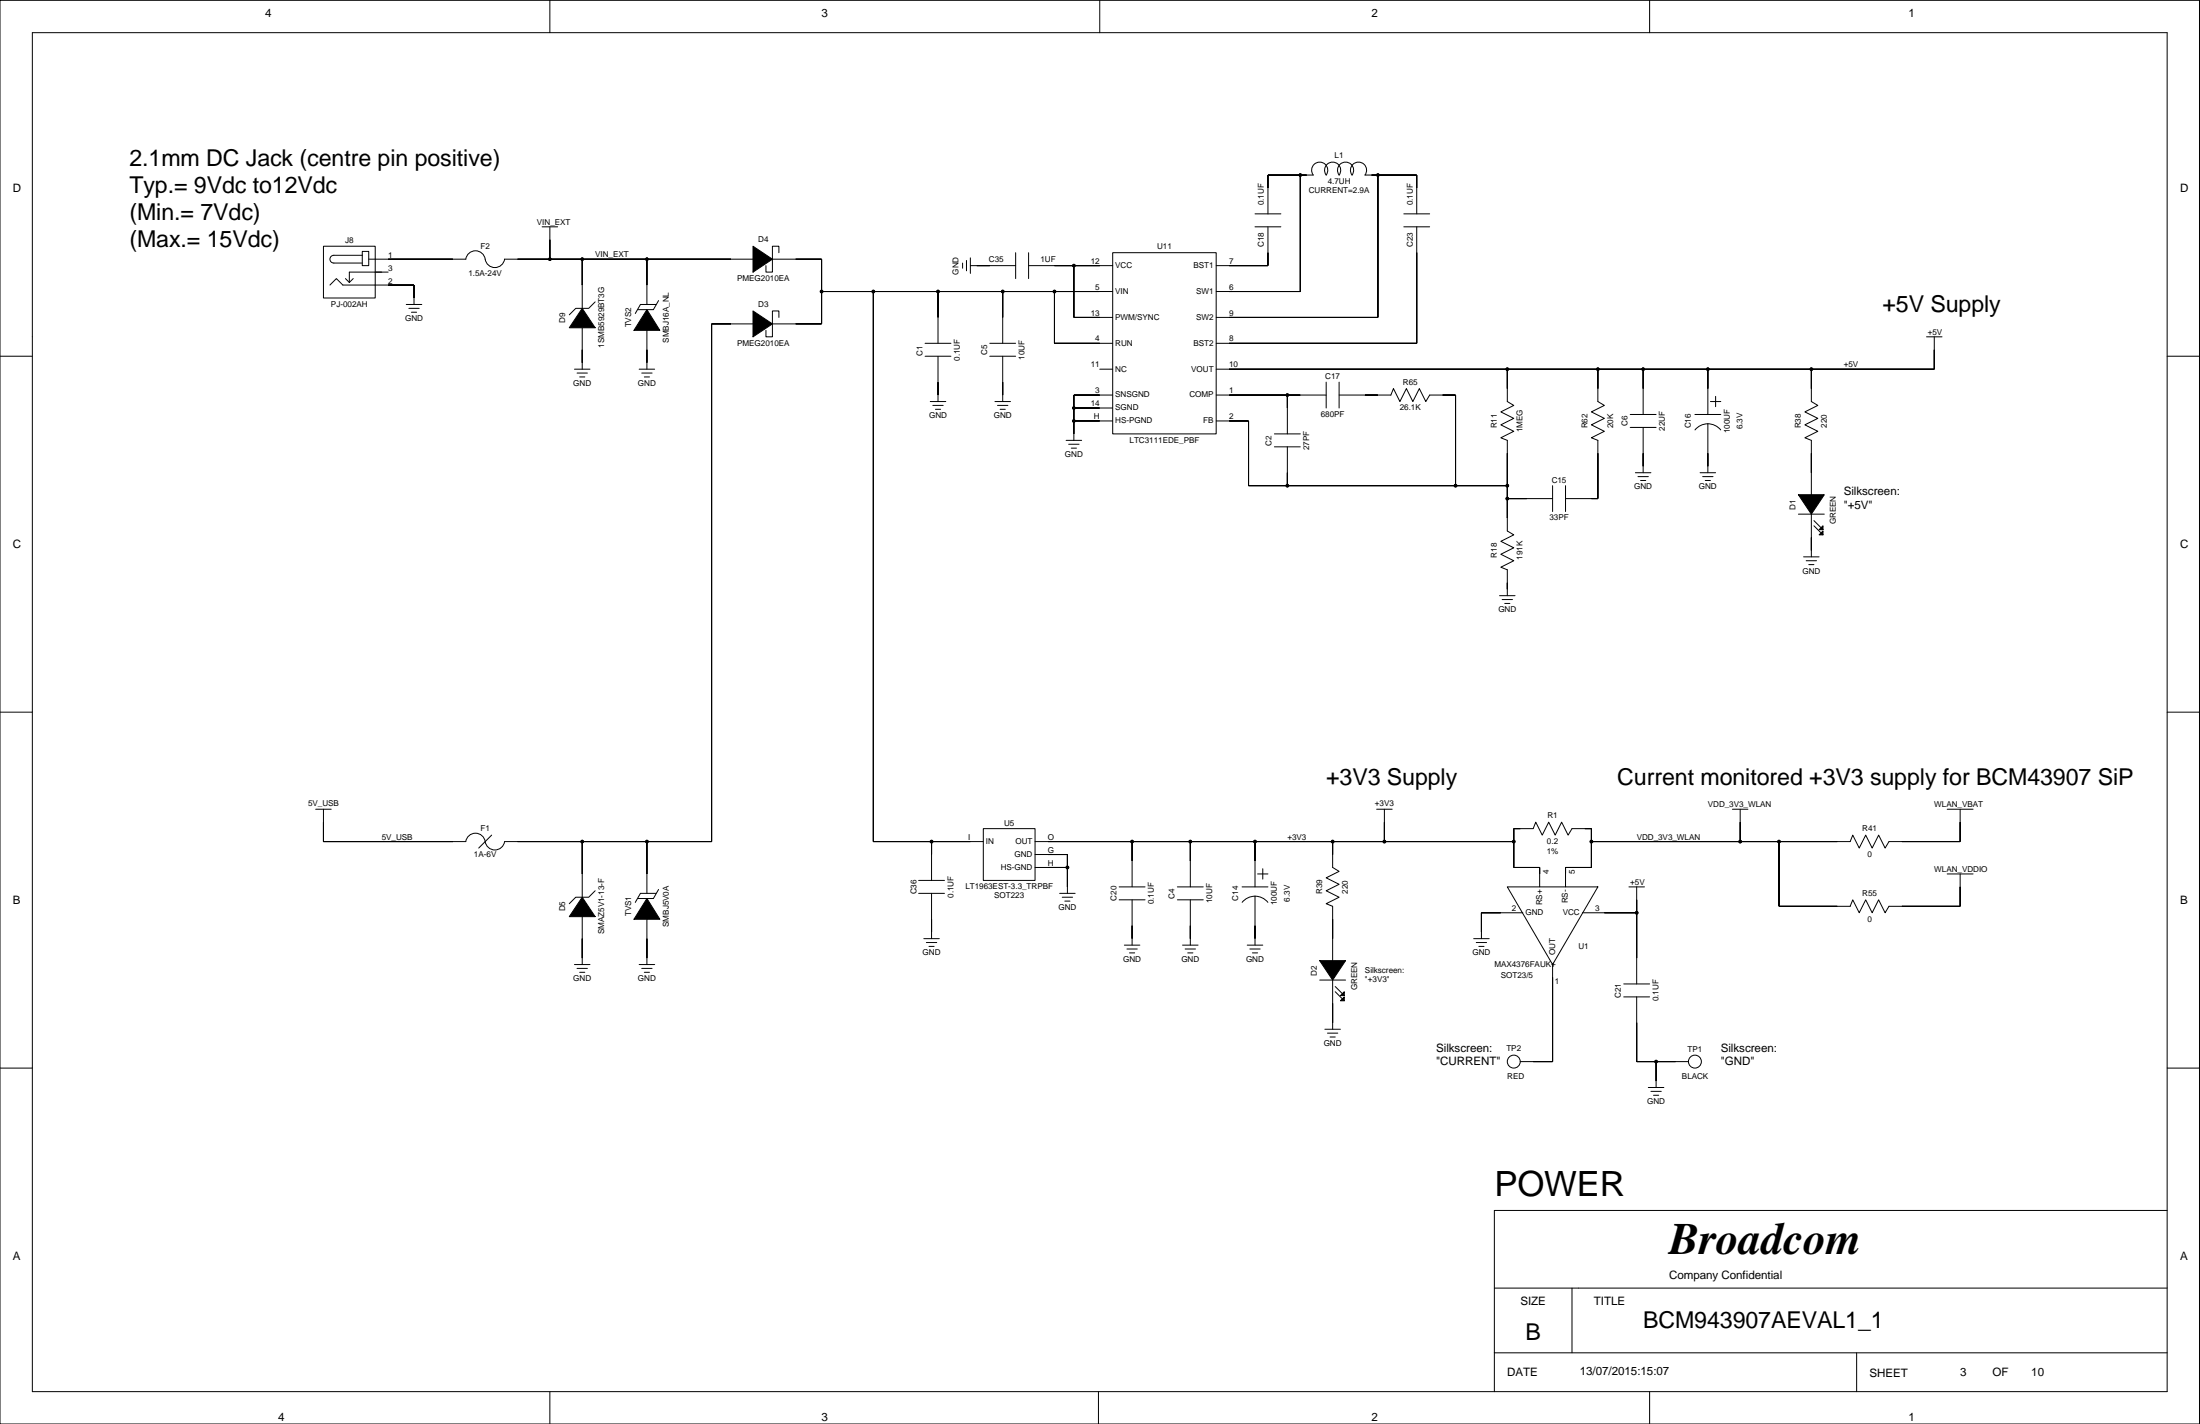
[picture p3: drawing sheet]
<svg xmlns="http://www.w3.org/2000/svg" width="432mm" height="279mm" viewBox="0 0 432 279" stroke-linecap="round" stroke-linejoin="round" font-family="sans-serif">
<g fill="none" stroke="#000" stroke-width=".2">
<path d="M0 .1h431.7v279.3h-431.7zM6.3 6.4h419.1v266.7h-419.1zM107.9 .1v6.3M215.9 .1v6.3M323.8 .1v6.3M255.2 34.3v22.9h-16.5M270.4 34.3v28h-31.7M63.5 48.3h10.1v10.2h-10.1zM64.8 55.9l1.2-1.2 1.3 1.2h14v3.8M67.8 54.7l.8 .7M69.3 54.7l-.7 .7M71.1 49.3h1.3v2.8h-1.3z"/>
<path d="M71.1 50.1h-5.6a.76 .76 0 0 0-.7 .8 .76 .76 0 0 0 .7 .7h5.6M72.4 50.9h19M76.2 53.4h-7.6v2M79.7 59.7h3.1M91.4 50.9a1.92 1.92 0 0 1 1.9-1.7 1.92 1.92 0 0 1 1.9 1.7M95.2 50.8a1.92 1.92 0 0 0 1.9 1.7 1.92 1.92 0 0 0 1.9-1.7l48.8 .1M106.4 44.5h3M107.9 44.5v6.4M114.3 50.9v9.6M116.8 59.2l-1.3 1.3h-2.5l-1.3 1.3M127 50.9v8.8M128.7 59.7h-3l-1 1.8"/>
<path d="M129.3 59l-1.1 1.8h-3M151.6 50.9h9.7v12.6h-9.7M152.9 49.6v-1.3h-1.3v5.1h-1.3v-1.3M161.3 57.2h57.1M171.4 57.2v107.9h21.6M184.1 57.2v10.2M188.9 51.6v1M189.7 51.1v2M190.5 52.1h8.8M190.5 50.6v3M196.8 57.2v10.2M199.3 49.6v5.1"/>
<path d="M201.9 52.1h16.5M201.9 49.6v5.1M207 57.2v10.2h11.4M210.8 52.1v10.2h7.6M218.4 49.6h20.3v35.5h-20.3zM246.3 42h5.1M246.3 44.5h5.1M248.9 42v-7.7h8.9a1.59 1.59 0 0 1 .2-2.1 1.59 1.59 0 0 1 2.1 0 1.59 1.59 0 0 1 .2 2.1 1.59 1.59 0 0 1 .2-2.1 1.59 1.59 0 0 1 2.1 0 1.59 1.59 0 0 1 .2 2.1 1.59 1.59 0 0 1 .2-2.1 1.59 1.59 0 0 1 2.2 0 1.59 1.59 0 0 1 .2 2.1 1.59 1.59 0 0 1 .2-2.1 1.59 1.59 0 0 1 2.1 0 1.59 1.59 0 0 1 .2 2.1h10.2v7.7M248.9 44.5v7.6h-10.2M275.5 42h5.1M275.5 44.5h5.1M278.1 44.5v22.9h-39.4"/>
<path d="M0 69.9h6.3M80.2 60.5h2.1M80.8 61.3h1M112.8 72.4h3M113.3 73.2h2M113.8 74h1M114.3 64.3v8.1M125.4 72.4h3.1M126 73.2h2M126.5 74h1M127 64.8v7.6M147.8 63.5h-8.1v101.6h-40.7a1.98 1.98 0 0 1-2.1 1.7 1.98 1.98 0 0 1-1.8-2.1 1.93 1.93 0 0 0-2-1.2 1.93 1.93 0 0 0-1.7 1.6h-27.9v-6.3"/>
<path d="M152.9 62.3v-1.3h-1.3v5.1h-1.3v-1.3M181.6 69.9h5M181.6 67.4h5M182.6 78.8h3M183.1 79.5h2M184.1 69.9v8.9M194.3 69.9h5M194.3 67.4h5M195.3 78.8h3M195.8 79.5h2M196.8 69.9v8.9M215.9 72.4h2.5"/>
<path d="M218.4 77.5h-7.6v8.9M238.7 77.5h21.6M252.7 77.5v7.6M260.3 75v5.1M262.8 77.5h10.2l.5-1.3 1.3 2.6 1.2-2.6 1.3 2.6 1.3-2.6 1.2 2.6 .8-1.3h5.1v17.8M262.8 75v5.1M295.8 72.4v6.4l1.3 .7-2.5 1.3 2.5 1.3-2.5 1.3 2.5 1.2-2.5 1.3 1.2 .5v17.8l1.3 .7-2.5 1.3 2.5 1.3-2.5 1.3 2.5 1.2-2.5 1.3 1.2 .5v5.1M313.6 72.4v6.4l1.3 .7-2.6 1.3 2.6 1.3-2.6 1.3 2.6 1.2-2.6 1.3 1.3 .5v11.4h-6.3M322.5 72.4v8.9M335.2 72.4v8.9M335.7 78.8h2M336.7 77.8v2"/>
<path d="M355.5 72.4v6.4l1.3 .7-2.6 1.3 2.6 1.3-2.6 1.3 2.6 1.2-2.6 1.3 1.3 .5v10.7M378.1 66.1h3.1M379.6 66.1v6.3h-140.9M425.4 69.9h6.3M183.6 80.3h1M196.3 80.3h1M209.2 86.4h3.1M209.8 87.2h2M210.3 87.9h1M210.8 80.1h7.6M210.8 82.6h7.6M238.7 82.6h6.4v12.7h50.7"/>
<path d="M250.1 87.7h5.1M250.1 85.1h5.1M252.7 87.7v7.6M295.8 97.8h8.9M304.7 95.3v5.1M307.3 95.3v5.1M320 83.9h5M320 81.3h5M321 92.8h3M321.5 93.5h2M322 94.3h1M322.5 83.9v8.9"/>
<path d="M332.7 81.3h5M332.7 84.4a3.3 3.3 0 0 1 5 0M333.7 92.8h3M334.2 93.5h2M334.7 94.3h1M335.2 83.1v9.7M294.3 116.9h3.1M294.8 117.6h2.1M295.3 118.4h1.1M353 100.9h5.1M354 109.3h3M354.5 110h2"/>
<path d="M355 110.8h1M355.5 100.9v8.4M356 102.1l1.6 1.6M356 103.2l1.6 1.5M0 139.7h6.3M425.4 139.7h6.3M62 158.8h3M270.2 158.8h3M271.7 158.8v6.3M340 158.8h3.1M341.6 158.8v6.3M382.2 158.8h5.1"/>
<path d="M384.7 158.8v6.3h-13.9l-.8 1.3-1.3-2.5-1.2 2.5-1.3-2.5-1.3 2.5-1.3-2.5-.5 1.2h-50.8M96.5 163.9l-2.5 2.5M114.3 165.1v10.9M114.3 179.9v9.4M116.8 174.8l-1.3 1.2h-2.5l-1.3 1.3M127 165.1v10.2M128.7 175.3h-3l-1 1.8M129.3 174.5l-1.1 1.8h-3M180.3 175.3h5.1M180.3 172.7h5.1M182.8 165.1v7.6M182.8 175.3v8.9"/>
<path d="M193 162.6h10.2v10.1h-10.2zM203.2 165.1h93.9M203.2 170.2h6.3M203.2 167.7h6.3v7.6M208 175.3h3M208.5 176h2M209 176.8h1M219.7 176.6h5M219.7 174h5M222.2 165.1v8.9M222.2 176.6v8.8M231.1 176.6h5.1"/>
<path d="M231.1 174h5.1M233.6 165.1v8.9M233.6 176.6v8.8M243.8 174h5.1M243.8 177a3.3 3.3 0 0 1 5.1 0M246.3 165.1v8.9M246.3 175.8v9.6M246.8 171.5h2.1M247.8 170.5v2M261.6 165.1v5.1l1.2 .8-2.5 1.2 2.5 1.3-2.5 1.3 2.5 1.2-2.5 1.3 1.3 .5v10.7M295.8 174h17.8l-8.9 15.3zM298.9 179.1h-8.1v5.1"/>
<path d="M302.2 174v-3.8h-5.1v-7.6h3.8l.5-1.3 1.3 2.6 1.3-2.6 1.2 2.6 1.3-2.6 1.3 2.6 .7-1.3h3.8v7.6h-5v3.8M310.6 179.1h10.6M319.7 174h3.1M321.2 174v19.1M349.2 165.1v12.7h13.9l.5-1.2 1.3 2.5 1.3-2.5 1.3 2.5 1.2-2.5 1.3 2.5 .8-1.3h13.9v-6.3M382.2 171.5h5.1M112.8 189.3h3M113.3 190h2M113.8 190.8h1M125.4 189.3h3.1M126 190h2M126.5 190.8h1"/>
<path d="M127 180.4v8.9M181.3 184.2h3.1M181.8 184.9h2.1M182.3 185.7h1M220.7 185.4h3M221.2 186.2h2M221.7 187h1M232.1 185.4h3.1M232.6 186.2h2M233.1 187h1M244.8 185.4h3M245.3 186.2h2"/>
<path d="M245.8 187h1M259 192.3h5.1M261.6 192.3v9.6M262.1 193.6l1.5 1.5M262.1 194.6l1.5 1.5M289.2 184.2h3.1M289.7 184.9h2.1M290.3 185.7h1M304.7 189.3v19h-6.3M318.7 195.6h5.1M318.7 193.1h5.1M321.2 195.6v12.7h10.2"/>
<path d="M0 209.6h6.3M260 201.9h3.1M260.5 202.7h2.1M261.1 203.5h1M293.3 208.3h.1M294.6 208.3h.1M295.8 205.8h.1M297.1 207h.1M297.1 208.3h.1M323.5 213.4h3.1M324 214.1h2.1M324.5 214.9h1.1"/>
<path d="M325 208.3v5.1M332.7 209.6h.1M332.7 208.3h.1M333.9 210.8h.1M335.2 208.3h.1M336.5 208.3h.1M425.4 209.6h6.3M425.4 237.5h-132.1v35.6M293.3 252.7h132.1M308.5 252.7v12.7M107.9 273.1v6.3M215.6 273.1v6.3"/>
<path d="M293.3 265.4h132.1M323.8 273.1v6.3M364.4 265.4v7.7"/>
<circle cx="255.2" cy="34.3" r=".25"/>
<circle cx="270.4" cy="34.3" r=".25"/>
<circle cx="107.9" cy="50.9" r=".25"/>
<circle cx="114.3" cy="50.9" r=".25"/>
<circle cx="127" cy="50.9" r=".25"/>
<circle cx="161.3" cy="57.2" r=".25"/>
<circle cx="171.4" cy="57.2" r=".25"/>
<circle cx="184.1" cy="57.2" r=".25"/>
<circle cx="196.8" cy="57.2" r=".25"/>
<circle cx="207" cy="57.2" r=".25"/>
<circle cx="210.8" cy="52.1" r=".25"/>
<circle cx="252.7" cy="77.5" r=".25"/>
<circle cx="295.8" cy="72.4" r=".25"/>
<circle cx="313.6" cy="72.4" r=".25"/>
<circle cx="322.5" cy="72.4" r=".25"/>
<circle cx="335.2" cy="72.4" r=".25"/>
<circle cx="355.5" cy="72.4" r=".25"/>
<circle cx="210.8" cy="82.6" r=".25"/>
<circle cx="210.8" cy="80.1" r=".25"/>
<circle cx="252.7" cy="95.3" r=".25"/>
<circle cx="285.7" cy="95.3" r=".25"/>
<circle cx="295.8" cy="97.8" r=".25"/>
<circle cx="295.8" cy="95.3" r=".25"/>
<circle cx="114.3" cy="165.1" r=".25"/>
<circle cx="127" cy="165.1" r=".25"/>
<circle cx="182.8" cy="165.1" r=".25"/>
<circle cx="209.5" cy="170.2" r=".25"/>
<circle cx="222.2" cy="165.1" r=".25"/>
<circle cx="233.6" cy="165.1" r=".25"/>
<circle cx="246.3" cy="165.1" r=".25"/>
<circle cx="261.6" cy="165.1" r=".25"/>
<circle cx="271.7" cy="165.1" r=".25"/>
<circle cx="297.1" cy="165.1" r=".25"/>
<circle cx="312.3" cy="165.1" r=".25"/>
<circle cx="321.2" cy="179.1" r=".25"/>
<circle cx="341.6" cy="165.1" r=".25"/>
<circle cx="349.2" cy="165.1" r=".25"/>
<circle cx="297.1" cy="208.3" r="1.27"/>
<circle cx="325" cy="208.3" r=".25"/>
<circle cx="332.7" cy="208.3" r="1.27"/>
</g>
<g fill="#000" stroke="#000" stroke-width=".2">
<path d="M248.9 34.3v2.6z" fill-rule="evenodd"/>
<path d="M248.9 34.3h6.3z" fill-rule="evenodd"/>
<path d="M255.2 34.3v22.9z" fill-rule="evenodd"/>
<path d="M255.2 34.3h1.3z" fill-rule="evenodd"/>
<path d="M270.4 34.3v28z" fill-rule="evenodd"/>
<path d="M269.2 34.3h1.2z" fill-rule="evenodd"/>
<path d="M278.1 34.3v2.6z" fill-rule="evenodd"/>
<path d="M270.4 34.3h7.7z" fill-rule="evenodd"/>
<path d="M76.2 55.9h5.1z" fill-rule="evenodd"/>
<path d="M81.3 55.9v2.6z" fill-rule="evenodd"/>
<path d="M76.2 50.9h12.7z" fill-rule="evenodd"/>
<path d="M107.9 47v3.9z" fill-rule="evenodd"/>
<path d="M101.6 50.9h6.3z" fill-rule="evenodd"/>
<path d="M107.9 50.9h6.4z" fill-rule="evenodd"/>
<path d="M114.3 50.9v5z" fill-rule="evenodd"/>
<path d="M127 50.9v5z" fill-rule="evenodd"/>
<path d="M114.3 50.9h12.7z" fill-rule="evenodd"/>
<path d="M127 50.9h16.5z" fill-rule="evenodd"/>
<path d="M147.8 48.3l3.8 2.6-3.8 2.5z" fill-rule="evenodd"/>
<path d="M156.2 50.9h5.1z" fill-rule="evenodd"/>
<path d="M161.3 50.9v6.3z" fill-rule="evenodd"/>
<path d="M161.3 57.2v6.3z" fill-rule="evenodd"/>
<path d="M161.3 57.2h10.1z" fill-rule="evenodd"/>
<path d="M171.4 57.2v107.9z" fill-rule="evenodd"/>
<path d="M184.1 57.2v5.1z" fill-rule="evenodd"/>
<path d="M171.4 57.2h12.7z" fill-rule="evenodd"/>
<path d="M191.7 52.1h2.6z" fill-rule="evenodd"/>
<path d="M184.1 57.2h12.7z" fill-rule="evenodd"/>
<path d="M207 57.2v10.2z" fill-rule="evenodd"/>
<path d="M196.8 57.2h10.2z" fill-rule="evenodd"/>
<path d="M207 52.1h3.8z" fill-rule="evenodd"/>
<path d="M210.8 52.1v10.2z" fill-rule="evenodd"/>
<path d="M207 57.2h8.9z" fill-rule="evenodd"/>
<path d="M210.8 52.1h5.1z" fill-rule="evenodd"/>
<path d="M248.9 49.6v2.5z" fill-rule="evenodd"/>
<path d="M241.2 52.1h7.7z" fill-rule="evenodd"/>
<path d="M241.2 57.2h14z" fill-rule="evenodd"/>
<path d="M278.1 49.6v17.8z" fill-rule="evenodd"/>
<path d="M114.3 68.6v2.6z" fill-rule="evenodd"/>
<path d="M114.3 60.5l2.5 3.8h-5.1z" fill-rule="evenodd"/>
<path d="M127 60.8l2.5 4h-5.1z" fill-rule="evenodd"/>
<path d="M127 68.6v2.6z" fill-rule="evenodd"/>
<path d="M139.7 63.5v101.6z" fill-rule="evenodd"/>
<path d="M139.7 63.5h3.8z" fill-rule="evenodd"/>
<path d="M147.8 61l3.8 2.5-3.8 2.6z" fill-rule="evenodd"/>
<path d="M156.2 63.5h5.1z" fill-rule="evenodd"/>
<path d="M184.1 75v2.5z" fill-rule="evenodd"/>
<path d="M196.8 75v2.5z" fill-rule="evenodd"/>
<path d="M196.8 57.2v5.1z" fill-rule="evenodd"/>
<path d="M210.8 77.5v2.6z" fill-rule="evenodd"/>
<path d="M210.8 77.5h5.1z" fill-rule="evenodd"/>
<path d="M207 67.4h8.9z" fill-rule="evenodd"/>
<path d="M210.8 62.3h5.1z" fill-rule="evenodd"/>
<path d="M241.2 77.5h11.5z" fill-rule="evenodd"/>
<path d="M252.7 77.5v2.6z" fill-rule="evenodd"/>
<path d="M252.7 77.5h2.5z" fill-rule="evenodd"/>
<path d="M241.2 62.3h29.2z" fill-rule="evenodd"/>
<path d="M267.9 77.5h2.5z" fill-rule="evenodd"/>
<path d="M241.2 67.4h36.9z" fill-rule="evenodd"/>
<path d="M283.1 77.5h2.6z" fill-rule="evenodd"/>
<path d="M285.7 77.5v17.8z" fill-rule="evenodd"/>
<path d="M241.2 72.4h54.6z" fill-rule="evenodd"/>
<path d="M295.8 72.4v3.8z" fill-rule="evenodd"/>
<path d="M313.6 72.4v3.8z" fill-rule="evenodd"/>
<path d="M295.8 72.4h17.8z" fill-rule="evenodd"/>
<path d="M313.6 72.4h8.9z" fill-rule="evenodd"/>
<path d="M322.5 72.4v3.8z" fill-rule="evenodd"/>
<path d="M335.2 72.4v3.8z" fill-rule="evenodd"/>
<path d="M322.5 72.4h12.7z" fill-rule="evenodd"/>
<path d="M355.5 72.4v3.8z" fill-rule="evenodd"/>
<path d="M335.2 72.4h20.3z" fill-rule="evenodd"/>
<path d="M379.6 68.6v3.8z" fill-rule="evenodd"/>
<path d="M355.5 72.4h24.1z" fill-rule="evenodd"/>
<path d="M210.8 80.1v2.5z" fill-rule="evenodd"/>
<path d="M210.8 82.6v2.5z" fill-rule="evenodd"/>
<path d="M210.8 80.1h5.1z" fill-rule="evenodd"/>
<path d="M210.8 82.6h5.1z" fill-rule="evenodd"/>
<path d="M241.2 82.6h3.9z" fill-rule="evenodd"/>
<path d="M245.1 82.6v12.7z" fill-rule="evenodd"/>
<path d="M252.7 92.8v2.5z" fill-rule="evenodd"/>
<path d="M245.1 95.3h7.6z" fill-rule="evenodd"/>
<path d="M252.7 95.3h33z" fill-rule="evenodd"/>
<path d="M295.8 88.9v6.4z" fill-rule="evenodd"/>
<path d="M285.7 95.3h10.1z" fill-rule="evenodd"/>
<path d="M295.8 95.3v2.5z" fill-rule="evenodd"/>
<path d="M295.8 97.8v3.8z" fill-rule="evenodd"/>
<path d="M295.8 97.8h3.9z" fill-rule="evenodd"/>
<path d="M312.3 97.8h1.3z" fill-rule="evenodd"/>
<path d="M313.6 88.9v8.9z" fill-rule="evenodd"/>
<path d="M322.5 88.9v2.6z" fill-rule="evenodd"/>
<path d="M335.2 88.9v2.6z" fill-rule="evenodd"/>
<path d="M353 97.1h5.1l-2.6 3.8z" fill-rule="evenodd"/>
<path d="M355.5 88.9v3.9z" fill-rule="evenodd"/>
<path d="M295.8 114.3v1.3z" fill-rule="evenodd"/>
<path d="M355.5 105.4v2.6z" fill-rule="evenodd"/>
<path d="M357 104.9l.8-.7v.7z" fill-rule="evenodd"/>
<path d="M357 103.9l.8-.7v.7z" fill-rule="evenodd"/>
<path d="M63.5 161.3v3.8z" fill-rule="evenodd"/>
<path d="M63.5 165.1h25.4z" fill-rule="evenodd"/>
<path d="M101.6 165.1h12.7z" fill-rule="evenodd"/>
<path d="M114.3 165.1v6.4z" fill-rule="evenodd"/>
<path d="M114.3 176l2.5 3.9h-5.1z" fill-rule="evenodd"/>
<path d="M114.3 165.1h12.7z" fill-rule="evenodd"/>
<path d="M127 165.1v6.4z" fill-rule="evenodd"/>
<path d="M127 165.1h12.7z" fill-rule="evenodd"/>
<path d="M182.8 165.1v2.6z" fill-rule="evenodd"/>
<path d="M171.4 165.1h11.4z" fill-rule="evenodd"/>
<path d="M182.8 165.1h7.7z" fill-rule="evenodd"/>
<path d="M205.7 167.7h3.8z" fill-rule="evenodd"/>
<path d="M209.5 167.7v2.5z" fill-rule="evenodd"/>
<path d="M205.7 170.2h3.8z" fill-rule="evenodd"/>
<path d="M209.5 170.2v3.8z" fill-rule="evenodd"/>
<path d="M222.2 165.1v3.8z" fill-rule="evenodd"/>
<path d="M205.7 165.1h16.5z" fill-rule="evenodd"/>
<path d="M233.6 165.1v3.8z" fill-rule="evenodd"/>
<path d="M222.2 165.1h11.4z" fill-rule="evenodd"/>
<path d="M246.3 165.1v3.8z" fill-rule="evenodd"/>
<path d="M233.6 165.1h12.7z" fill-rule="evenodd"/>
<path d="M261.6 165.1v2.6z" fill-rule="evenodd"/>
<path d="M246.3 165.1h15.3z" fill-rule="evenodd"/>
<path d="M271.7 161.3v3.8z" fill-rule="evenodd"/>
<path d="M261.6 165.1h10.1z" fill-rule="evenodd"/>
<path d="M290.8 179.1v3.8z" fill-rule="evenodd"/>
<path d="M290.8 179.1h3.8z" fill-rule="evenodd"/>
<path d="M297.1 162.6v2.5z" fill-rule="evenodd"/>
<path d="M297.1 165.1v5.1z" fill-rule="evenodd"/>
<path d="M271.7 165.1h25.4z" fill-rule="evenodd"/>
<path d="M297.1 162.6h1.3z" fill-rule="evenodd"/>
<path d="M302.2 170.2v1.3z" fill-rule="evenodd"/>
<path d="M297.1 170.2h5.1z" fill-rule="evenodd"/>
<path d="M307.3 170.2v1.3z" fill-rule="evenodd"/>
<path d="M311.1 162.6h1.2z" fill-rule="evenodd"/>
<path d="M307.3 170.2h5z" fill-rule="evenodd"/>
<path d="M312.3 165.1v5.1z" fill-rule="evenodd"/>
<path d="M312.3 162.6v2.5z" fill-rule="evenodd"/>
<path d="M314.9 179.1h6.3z" fill-rule="evenodd"/>
<path d="M321.2 179.1v8.9z" fill-rule="evenodd"/>
<path d="M321.2 176.6v2.5z" fill-rule="evenodd"/>
<path d="M312.3 165.1h29.3z" fill-rule="evenodd"/>
<path d="M341.6 161.3v3.8z" fill-rule="evenodd"/>
<path d="M349.2 165.1v12.7z" fill-rule="evenodd"/>
<path d="M341.6 165.1h7.6z" fill-rule="evenodd"/>
<path d="M349.2 177.8h11.4z" fill-rule="evenodd"/>
<path d="M349.2 165.1h11.4z" fill-rule="evenodd"/>
<path d="M373.3 165.1h11.4z" fill-rule="evenodd"/>
<path d="M384.7 161.3v3.8z" fill-rule="evenodd"/>
<path d="M373.3 177.8h11.4z" fill-rule="evenodd"/>
<path d="M384.7 174v3.8z" fill-rule="evenodd"/>
<path d="M114.3 184.2v3.8z" fill-rule="evenodd"/>
<path d="M127 176.3l2.5 4.1h-5.1z" fill-rule="evenodd"/>
<path d="M127 184.2v3.8z" fill-rule="evenodd"/>
<path d="M182.8 180.4v2.5z" fill-rule="evenodd"/>
<path d="M222.2 181.6v2.6z" fill-rule="evenodd"/>
<path d="M233.6 181.6v2.6z" fill-rule="evenodd"/>
<path d="M246.3 181.6v2.6z" fill-rule="evenodd"/>
<path d="M259 188.5h5.1l-2.5 3.8z" fill-rule="evenodd"/>
<path d="M261.6 196.9v3.8z" fill-rule="evenodd"/>
<path d="M261.6 180.4v3.8z" fill-rule="evenodd"/>
<path d="M263.8 195.6v.8h-.7z" fill-rule="evenodd"/>
<path d="M263.1 195.3l.7-.7v.7z" fill-rule="evenodd"/>
<path d="M304.7 191.8v16.5z" fill-rule="evenodd"/>
<path d="M300.9 208.3h3.8z" fill-rule="evenodd"/>
<path d="M321.2 200.7v7.6z" fill-rule="evenodd"/>
<path d="M325 208.3v3.8z" fill-rule="evenodd"/>
<path d="M321.2 208.3h3.8z" fill-rule="evenodd"/>
<path d="M325 208.3h3.9z" fill-rule="evenodd"/>
<circle cx="255.2" cy="34.3" r=".25"/>
<circle cx="270.4" cy="34.3" r=".25"/>
<circle cx="107.9" cy="50.9" r=".25"/>
<circle cx="114.3" cy="50.9" r=".25"/>
<circle cx="127" cy="50.9" r=".25"/>
<circle cx="161.3" cy="57.2" r=".25"/>
<circle cx="171.4" cy="57.2" r=".25"/>
<circle cx="184.1" cy="57.2" r=".25"/>
<circle cx="196.8" cy="57.2" r=".25"/>
<circle cx="207" cy="57.2" r=".25"/>
<circle cx="210.8" cy="52.1" r=".25"/>
<circle cx="252.7" cy="77.5" r=".25"/>
<circle cx="295.8" cy="72.4" r=".25"/>
<circle cx="313.6" cy="72.4" r=".25"/>
<circle cx="322.5" cy="72.4" r=".25"/>
<circle cx="335.2" cy="72.4" r=".25"/>
<circle cx="355.5" cy="72.4" r=".25"/>
<circle cx="210.8" cy="82.6" r=".25"/>
<circle cx="210.8" cy="80.1" r=".25"/>
<circle cx="252.7" cy="95.3" r=".25"/>
<circle cx="285.7" cy="95.3" r=".25"/>
<circle cx="295.8" cy="97.8" r=".25"/>
<circle cx="295.8" cy="95.3" r=".25"/>
<circle cx="114.3" cy="165.1" r=".25"/>
<circle cx="127" cy="165.1" r=".25"/>
<circle cx="182.8" cy="165.1" r=".25"/>
<circle cx="209.5" cy="170.2" r=".25"/>
<circle cx="222.2" cy="165.1" r=".25"/>
<circle cx="233.6" cy="165.1" r=".25"/>
<circle cx="246.3" cy="165.1" r=".25"/>
<circle cx="261.6" cy="165.1" r=".25"/>
<circle cx="271.7" cy="165.1" r=".25"/>
<circle cx="297.1" cy="165.1" r=".25"/>
<circle cx="312.3" cy="165.1" r=".25"/>
<circle cx="321.2" cy="179.1" r=".25"/>
<circle cx="341.6" cy="165.1" r=".25"/>
<circle cx="349.2" cy="165.1" r=".25"/>
<circle cx="325" cy="208.3" r=".25"/>
</g>
<text font-size="8.8" x="327.6" y="246.1">Broadcom</text>
<text font-size="6.8" x="293.3" y="234.7">POWER</text>
<g font-size="4.6">
<text x="25.4" y="32.5">2.1mm DC Jack (centre pin positive)</text>
<text x="25.4" y="37.9">Typ.= 9Vdc to12Vdc</text>
<text x="25.4" y="43.2">(Min.= 7Vdc)</text>
<text x="25.4" y="48.5">(Max.= 15Vdc)</text>
<text x="369.5" y="61.2">+5V Supply</text>
<text x="260.3" y="153.9">+3V3 Supply</text>
<text x="317.4" y="153.9">Current monitored +3V3 supply for BCM43907 SiP</text>
<text x="299.4" y="263">B</text>
<text x="322.5" y="260.6">BCM943907AEVAL1_1</text>
</g>
<g font-size="2.3">
<text x="52.1" y="3.4">4</text>
<text x="161.3" y="3.4">3</text>
<text x="269.2" y="3.4">2</text>
<text x="374.6" y="3.4">1</text>
<text x="2.5" y="37.6">D</text>
<text x="427.9" y="37.6">D</text>
<text x="361.9" y="97.2">Silkscreen:</text>
<text x="361.9" y="99.9">&quot;+5V&quot;</text>
<text x="2.5" y="107.5">C</text>
<text x="427.9" y="107.5">C</text>
<text x="2.5" y="177.3">B</text>
<text x="427.9" y="177.3">B</text>
<text x="281.9" y="206.4">Silkscreen:</text>
<text x="281.9" y="209">&quot;CURRENT&quot;</text>
<text x="337.7" y="206.4">Silkscreen:</text>
<text x="337.7" y="209">&quot;GND&quot;</text>
<text x="2.5" y="247.1">A</text>
<text x="327.6" y="250.9">Company Confidential</text>
<text x="427.9" y="247.1">A</text>
<text x="298.4" y="256">SIZE</text>
<text x="312.8" y="256">TITLE</text>
<text x="310.1" y="269.7">13/07/2015:15:07</text>
<text x="384.7" y="270">3</text>
<text x="398.7" y="270">10</text>
<text x="295.8" y="270">DATE</text>
<text x="366.9" y="270.2">SHEET</text>
<text x="391.1" y="270">OF</text>
<text x="54.6" y="278.9">4</text>
<text x="161.3" y="278.9">3</text>
<text x="269.2" y="278.9">2</text>
<text x="374.6" y="278.9">1</text>
</g>
<g font-size="1.6">
<text x="262" y="31">L1</text>
<text x="248.1" y="40.3" transform="rotate(-90 248.1 40.3)">0.1UF</text>
<text x="256.9" y="37.8">CURRENT=2.9A</text>
<text x="260.6" y="36.1">4.7UH</text>
<text x="277.3" y="40.3" transform="rotate(-90 277.3 40.3)">0.1UF</text>
<text x="67.7" y="47.8">J8</text>
<text x="105.4" y="44.1">VIN_EXT</text>
<text x="148.8" y="47.5">D4</text>
<text x="76.2" y="53.1">3</text>
<text x="76.2" y="50.6">1</text>
<text x="94.3" y="48.8">F2</text>
<text x="116.8" y="50.5">VIN_EXT</text>
<text x="188.1" y="53.9" transform="rotate(-90 188.1 53.9)">GND</text>
<text x="194.1" y="51.3">C35</text>
<text x="204.2" y="51.3">1UF</text>
<text x="214.1" y="51.8">12</text>
<text x="218.9" y="52.6">VCC</text>
<text x="227.1" y="48.8">U11</text>
<text x="234.2" y="52.6">BST1</text>
<text x="241.2" y="51.8">7</text>
<text x="248.1" y="48.5" transform="rotate(-90 248.1 48.5)">C18</text>
<text x="277.3" y="48.5" transform="rotate(-90 277.3 48.5)">C23</text>
<text x="76.2" y="55.6">2</text>
<text x="91.9" y="54.1">1.5A-24V</text>
<text x="144.7" y="55.1">PMEG2010EA</text>
<text x="215" y="56.8">5</text>
<text x="218.9" y="57.7">VIN</text>
<text x="234.8" y="57.7">SW1</text>
<text x="241.2" y="56.8">6</text>
<text x="65" y="60.2">PJ-002AH</text>
<text x="79.5" y="63">GND</text>
<text x="110.9" y="63.3" transform="rotate(-90 110.9 63.3)">D9</text>
<text x="123.9" y="64.3" transform="rotate(-90 123.9 64.3)">TVS2</text>
<text x="148.8" y="60.2">D3</text>
<text x="214.1" y="61.9">13</text>
<text x="218.9" y="62.8">PWM/SYNC</text>
<text x="234.8" y="62.8">SW2</text>
<text x="241.2" y="61.9">9</text>
<text x="378.4" y="65.7">+5V</text>
<text x="118.6" y="68.3" transform="rotate(-90 118.6 68.3)">1SMB5929BT3G</text>
<text x="131.3" y="67.2" transform="rotate(-90 131.3 67.2)">SMBJ16A_NL</text>
<text x="144.7" y="67.8">PMEG2010EA</text>
<text x="181" y="69.8" transform="rotate(-90 181 69.8)">C1</text>
<text x="188.4" y="70.8" transform="rotate(-90 188.4 70.8)">0.1UF</text>
<text x="193.7" y="69.6" transform="rotate(-90 193.7 69.6)">C5</text>
<text x="201.1" y="70.6" transform="rotate(-90 201.1 70.6)">10UF</text>
<text x="215" y="67">4</text>
<text x="218.9" y="67.8">RUN</text>
<text x="234.2" y="67.8">BST2</text>
<text x="241.2" y="67">8</text>
<text x="112.5" y="75.7">GND</text>
<text x="125.2" y="75.7">GND</text>
<text x="214.1" y="72.1">11</text>
<text x="215" y="77.2">3</text>
<text x="218.9" y="78">SNSGND</text>
<text x="218.9" y="72.9">NC</text>
<text x="233.5" y="78">COMP</text>
<text x="233.8" y="72.9">VOUT</text>
<text x="241.2" y="72.1">10</text>
<text x="241.2" y="77.2">1</text>
<text x="260.1" y="74.4">C17</text>
<text x="275.3" y="75.5">R65</text>
<text x="361.9" y="72.1">+5V</text>
<text x="182.4" y="82.1">GND</text>
<text x="195" y="82.1">GND</text>
<text x="214.1" y="79.7">14</text>
<text x="214.7" y="82.2">H</text>
<text x="218.9" y="80.5">SGND</text>
<text x="218.9" y="83.1">HS-PGND</text>
<text x="236.2" y="83.1">FB</text>
<text x="241.2" y="82.2">2</text>
<text x="259.2" y="81.8">680PF</text>
<text x="274.7" y="80.5">26.1K</text>
<text x="319.4" y="83.6" transform="rotate(-90 319.4 83.6)">C6</text>
<text x="358.5" y="83.9" transform="rotate(-90 358.5 83.9)">220</text>
<text x="209" y="89.7">GND</text>
<text x="221.7" y="86.9">LTC3111EDE_PBF</text>
<text x="249.6" y="87.4" transform="rotate(-90 249.6 87.4)">C2</text>
<text x="257" y="88.3" transform="rotate(-90 257 88.3)">27PF</text>
<text x="293.8" y="84" transform="rotate(-90 293.8 84)">R11</text>
<text x="298.9" y="84.8" transform="rotate(-90 298.9 84.8)">1MEG</text>
<text x="311.6" y="84" transform="rotate(-90 311.6 84)">R62</text>
<text x="316.6" y="84" transform="rotate(-90 316.6 84)">20K</text>
<text x="326.8" y="84.5" transform="rotate(-90 326.8 84.5)">22UF</text>
<text x="331.9" y="84" transform="rotate(-90 331.9 84)">C16</text>
<text x="339.5" y="85" transform="rotate(-90 339.5 85)">100UF</text>
<text x="342" y="84.2" transform="rotate(-90 342 84.2)">6.3V</text>
<text x="353.5" y="84" transform="rotate(-90 353.5 84)">R38</text>
<text x="304.6" y="94.8">C15</text>
<text x="320.7" y="96">GND</text>
<text x="333.4" y="96">GND</text>
<text x="352.4" y="100.1" transform="rotate(-90 352.4 100.1)">D1</text>
<text x="304.1" y="102.1">33PF</text>
<text x="360.3" y="102.9" transform="rotate(-90 360.3 102.9)">GREEN</text>
<text x="293.8" y="109.4" transform="rotate(-90 293.8 109.4)">R18</text>
<text x="298.9" y="109.8" transform="rotate(-90 298.9 109.8)">191K</text>
<text x="353.8" y="112.5">GND</text>
<text x="294.1" y="120.1">GND</text>
<text x="60.5" y="158.2">5V_USB</text>
<text x="269.9" y="158.2">+3V3</text>
<text x="303.7" y="160.5">R1</text>
<text x="335.2" y="158.4">VDD_3V3_WLAN</text>
<text x="379.6" y="158.4">WLAN_VBAT</text>
<text x="74.9" y="164.8">5V_USB</text>
<text x="94.3" y="163.1">F1</text>
<text x="190" y="164.8">I</text>
<text x="193.5" y="165.6">IN</text>
<text x="197.1" y="162">U5</text>
<text x="199.3" y="165.6">OUT</text>
<text x="205.7" y="164.8">O</text>
<text x="205.7" y="167.3">G</text>
<text x="252.7" y="164.8">+3V3</text>
<text x="303.6" y="167.6">1%</text>
<text x="303.6" y="165.6">0.2</text>
<text x="321.2" y="164.8">VDD_3V3_WLAN</text>
<text x="365.5" y="163.1">R41</text>
<text x="93" y="168.1">1A-6V</text>
<text x="196.4" y="170.7">HS-GND</text>
<text x="199.1" y="168.1">GND</text>
<text x="205.7" y="169.8">H</text>
<text x="304" y="171.5" transform="rotate(-90 304 171.5)">4</text>
<text x="309.1" y="171.5" transform="rotate(-90 309.1 171.5)">5</text>
<text x="320" y="173.7">+5V</text>
<text x="366.5" y="168.1">0</text>
<text x="379.6" y="171.1">WLAN_VDDIO</text>
<text x="110.9" y="178.8" transform="rotate(-90 110.9 178.8)">D5</text>
<text x="123.9" y="179.8" transform="rotate(-90 123.9 179.8)">TVS1</text>
<text x="179.9" y="175.5" transform="rotate(-90 179.9 175.5)">C36</text>
<text x="187.1" y="176.2" transform="rotate(-90 187.1 176.2)">0.1UF</text>
<text x="189.5" y="174.5">LT1963EST-3.3_TRPBF</text>
<text x="195.1" y="176.3">SOT223</text>
<text x="207.7" y="178.6">GND</text>
<text x="219.1" y="176.7" transform="rotate(-90 219.1 176.7)">C20</text>
<text x="226.5" y="177.4" transform="rotate(-90 226.5 177.4)">0.1UF</text>
<text x="230.5" y="176.3" transform="rotate(-90 230.5 176.3)">C4</text>
<text x="237.9" y="177.2" transform="rotate(-90 237.9 177.2)">10UF</text>
<text x="243" y="176.7" transform="rotate(-90 243 176.7)">C14</text>
<text x="250.6" y="177.7" transform="rotate(-90 250.6 177.7)">100UF</text>
<text x="253.1" y="176.9" transform="rotate(-90 253.1 176.9)">6.3V</text>
<text x="259.5" y="175.5" transform="rotate(-90 259.5 175.5)">R39</text>
<text x="264.6" y="175.3" transform="rotate(-90 264.6 175.3)">220</text>
<text x="296.7" y="178.7">2</text>
<text x="299.4" y="179.6">GND</text>
<text x="302.7" y="177.6" transform="rotate(-90 302.7 177.6)">RS+</text>
<text x="306.7" y="179.6">VCC</text>
<text x="307.7" y="177.2" transform="rotate(-90 307.7 177.2)">RS-</text>
<text x="313.1" y="178.7">3</text>
<text x="365.5" y="175.8">R55</text>
<text x="118.6" y="183.3" transform="rotate(-90 118.6 183.3)">SMAZ5V1-13-F</text>
<text x="131.3" y="181.9" transform="rotate(-90 131.3 181.9)">SMBJ5V0A</text>
<text x="366.5" y="180.8">0</text>
<text x="181.1" y="187.4">GND</text>
<text x="220.4" y="188.7">GND</text>
<text x="231.9" y="188.7">GND</text>
<text x="244.6" y="188.7">GND</text>
<text x="258.5" y="191.5" transform="rotate(-90 258.5 191.5)">D2</text>
<text x="267.9" y="190.8">Silkscreen:</text>
<text x="289" y="187.4">GND</text>
<text x="293.3" y="189.7">MAX4376FAUK+</text>
<text x="294.6" y="191.9">SOT23/5</text>
<text x="305.2" y="187.5" transform="rotate(-90 305.2 187.5)">OUT</text>
<text x="309.8" y="186.2">U1</text>
<text x="112.5" y="192.5">GND</text>
<text x="125.2" y="192.5">GND</text>
<text x="266.4" y="194.3" transform="rotate(-90 266.4 194.3)">GREEN</text>
<text x="267.9" y="192.7">&quot;+3V3&quot;</text>
<text x="305.2" y="193.1">1</text>
<text x="318.2" y="195.8" transform="rotate(-90 318.2 195.8)">C21</text>
<text x="325.5" y="196.5" transform="rotate(-90 325.5 196.5)">0.1UF</text>
<text x="259.8" y="205.2">GND</text>
<text x="295.7" y="206.2">TP2</text>
<text x="331.2" y="206.5">TP1</text>
<text x="295.8" y="211.7">RED</text>
<text x="330.1" y="211.7">BLACK</text>
<text x="323.3" y="216.6">GND</text>
</g>
</svg>
